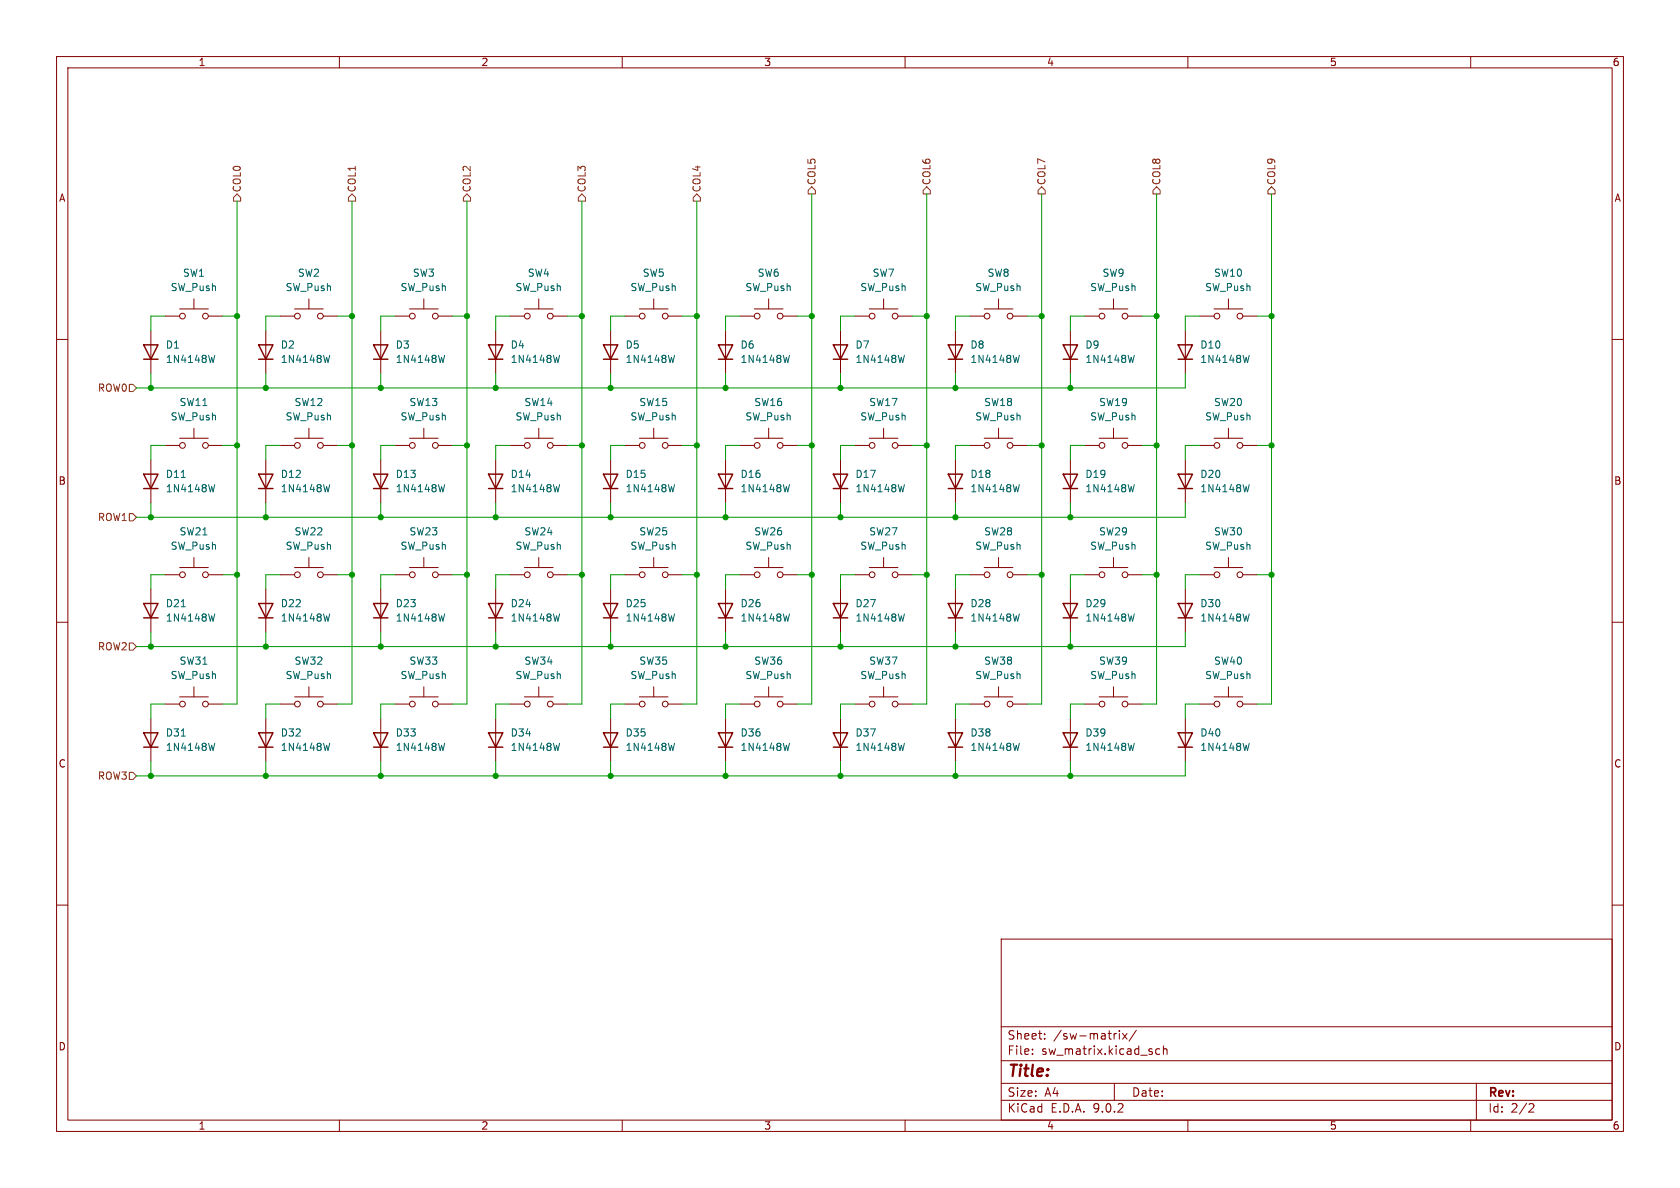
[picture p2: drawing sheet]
<svg xmlns="http://www.w3.org/2000/svg" width="297mm" height="210mm" viewBox="0 0 297 210" stroke-linecap="round" stroke-linejoin="round" font-family="sans-serif">
<g fill="none" stroke="#840000" stroke-width=".18">
<path d="M10 10h277v190h-277zM12 12h273v186h-273zM60 10v2M110 10v2M160 10v2M210 10v2M260 10v2M26.7 58.4v7.6M29.2 55.9h2.5M31.7 54.6h5.1M34.3 52.8v1.8M36.8 55.9h2.6"/>
<path d="M47 58.4v7.6M49.5 55.9h2.6M52.1 54.6h5M54.6 52.8v1.8M57.1 55.9h2.6M67.3 58.4v7.6M69.8 55.9h2.6M72.4 54.6h5.1M74.9 52.8v1.8M77.5 55.9h2.5M87.6 58.4v7.6M90.2 55.9h2.5"/>
<path d="M92.7 54.6h5.1M95.2 52.8v1.8M97.8 55.9h2.5M107.9 58.4v7.6M110.5 55.9h2.5M113 54.6h5.1M115.6 52.8v1.8M118.1 55.9h2.5M128.3 58.4v7.6M130.8 55.9h2.5M133.3 54.6h5.1M135.9 52.8v1.8"/>
<path d="M138.4 55.9h2.6M148.6 58.4v7.6M151.1 55.9h2.6M153.7 54.6h5M156.2 52.8v1.8M158.7 55.9h2.6M168.9 58.4v7.6M171.4 55.9h2.6M174 54.6h5.1M176.5 52.8v1.8M179.1 55.9h2.5M189.2 58.4v7.6"/>
<path d="M191.8 55.9h2.5M194.3 54.6h5.1M196.8 52.8v1.8M199.4 55.9h2.5M209.5 58.4v7.6M212.1 55.9h2.5M214.6 54.6h5.1M217.2 52.8v1.8M219.7 55.9h2.5M10 60h2M29.2 78.7h2.5M31.7 77.5h5.1"/>
<path d="M34.3 75.7v1.8M36.8 78.7h2.6M49.5 78.7h2.6M52.1 77.5h5M54.6 75.7v1.8M57.1 78.7h2.6M69.8 78.7h2.6M72.4 77.5h5.1M74.9 75.7v1.8M77.5 78.7h2.5M90.2 78.7h2.5M92.7 77.5h5.1"/>
<path d="M95.2 75.7v1.8M97.8 78.7h2.5M110.5 78.7h2.5M113 77.5h5.1M115.6 75.7v1.8M118.1 78.7h2.5M130.8 78.7h2.5M133.3 77.5h5.1M135.9 75.7v1.8M138.4 78.7h2.6M151.1 78.7h2.6M153.7 77.5h5"/>
<path d="M156.2 75.7v1.8M158.7 78.7h2.6M171.4 78.7h2.6M174 77.5h5.1M176.5 75.7v1.8M179.1 78.7h2.5M191.8 78.7h2.5M194.3 77.5h5.1M196.8 75.7v1.8M199.4 78.7h2.5M212.1 78.7h2.5M214.6 77.5h5.1"/>
<path d="M217.2 75.7v1.8M219.7 78.7h2.5M285 60h2M26.7 81.3v7.6M34.3 98.6v1.7M47 81.3v7.6M54.6 98.6v1.7M67.3 81.3v7.6M74.9 98.6v1.7M87.6 81.3v7.6M95.2 98.6v1.7M107.9 81.3v7.6"/>
<path d="M115.6 98.6v1.7M128.3 81.3v7.6M135.9 98.6v1.7M148.6 81.3v7.6M156.2 98.6v1.7M168.9 81.3v7.6M176.5 98.6v1.7M189.2 81.3v7.6M196.8 98.6v1.7M209.5 81.3v7.6M217.2 98.6v1.7M10 110h2"/>
<path d="M26.7 104.1v7.7M29.2 101.6h2.5M31.7 100.3h5.1M36.8 101.6h2.6M47 104.1v7.7M49.5 101.6h2.6M52.1 100.3h5M57.1 101.6h2.6M67.3 104.1v7.7M69.8 101.6h2.6M72.4 100.3h5.1M77.5 101.6h2.5"/>
<path d="M87.6 104.1v7.7M90.2 101.6h2.5M92.7 100.3h5.1M97.8 101.6h2.5M107.9 104.1v7.7M110.5 101.6h2.5M113 100.3h5.1M118.1 101.6h2.5M128.3 104.1v7.7M130.8 101.6h2.5M133.3 100.3h5.1M138.4 101.6h2.6"/>
<path d="M148.6 104.1v7.7M151.1 101.6h2.6M153.7 100.3h5M158.7 101.6h2.6M168.9 104.1v7.7M171.4 101.6h2.6M174 100.3h5.1M179.1 101.6h2.5M189.2 104.1v7.7M191.8 101.6h2.5M194.3 100.3h5.1M199.4 101.6h2.5"/>
<path d="M209.5 104.1v7.7M212.1 101.6h2.5M214.6 100.3h5.1M219.7 101.6h2.5M285 110h2M26.7 127v7.6M29.2 124.5h2.5M31.7 123.2h5.1M34.3 121.4v1.8M36.8 124.5h2.6M47 127v7.6M49.5 124.5h2.6"/>
<path d="M52.1 123.2h5M54.6 121.4v1.8M57.1 124.5h2.6M67.3 127v7.6M69.8 124.5h2.6M72.4 123.2h5.1M74.9 121.4v1.8M77.5 124.5h2.5M87.6 127v7.6M90.2 124.5h2.5M92.7 123.2h5.1M95.2 121.4v1.8"/>
<path d="M97.8 124.5h2.5M107.9 127v7.6M110.5 124.5h2.5M113 123.2h5.1M115.6 121.4v1.8M118.1 124.5h2.5M128.3 127v7.6M130.8 124.5h2.5M133.3 123.2h5.1M135.9 121.4v1.8M138.4 124.5h2.6M148.6 127v7.6"/>
<path d="M151.1 124.5h2.6M153.7 123.2h5M156.2 121.4v1.8M158.7 124.5h2.6M168.9 127v7.6M171.4 124.5h2.6M174 123.2h5.1M176.5 121.4v1.8M179.1 124.5h2.5M189.2 127v7.6M191.8 124.5h2.5M194.3 123.2h5.1"/>
<path d="M196.8 121.4v1.8M199.4 124.5h2.5M209.5 127v7.6M212.1 124.5h2.5M214.6 123.2h5.1M217.2 121.4v1.8M219.7 124.5h2.5M10 160h2M177 166h108v32h-108zM285 160h2M60 198v2M110 198v2"/>
<path d="M160 198v2M177 194.5h108M177 191.5h108M177 187.5h108M177 181.5h108M182.5 186.3v.1M182.5 185.5v.1M184.7 183.6v.1M184.7 182.8v.1M197 191.5v3M197.4 182.7l-.4 .1M197.9 182.2v.1"/>
<path d="M197.9 182.7v1M198.5 182.7l.7 1M199.2 182.7l-.7 1M200.9 182.1l-1.3 2M205 185.5l-.4-.1-.3 .3v.4l.2 .2h.5M205.7 185.5l.2-.1 .3 .1 .1 .9M205.7 184.9v1.5M210 198v2M260 198v2M261 191.5v6.5M270.5 195.1l.5 .1 .2 .3-1 1.1h1"/>
<circle cx="32.3" cy="55.9" r=".51"/>
<circle cx="36.3" cy="55.9" r=".51"/>
<circle cx="52.6" cy="55.9" r=".51"/>
<circle cx="56.6" cy="55.9" r=".51"/>
<circle cx="72.9" cy="55.9" r=".51"/>
<circle cx="77" cy="55.9" r=".51"/>
<circle cx="93.2" cy="55.9" r=".51"/>
<circle cx="97.3" cy="55.9" r=".51"/>
<circle cx="113.5" cy="55.9" r=".51"/>
<circle cx="117.6" cy="55.9" r=".51"/>
<circle cx="133.9" cy="55.9" r=".51"/>
<circle cx="137.9" cy="55.9" r=".51"/>
<circle cx="154.2" cy="55.9" r=".51"/>
<circle cx="158.2" cy="55.9" r=".51"/>
<circle cx="174.5" cy="55.9" r=".51"/>
<circle cx="178.6" cy="55.9" r=".51"/>
<circle cx="194.8" cy="55.9" r=".51"/>
<circle cx="198.9" cy="55.9" r=".51"/>
<circle cx="215.1" cy="55.9" r=".51"/>
<circle cx="219.2" cy="55.9" r=".51"/>
<circle cx="32.3" cy="78.7" r=".51"/>
<circle cx="36.3" cy="78.7" r=".51"/>
<circle cx="52.6" cy="78.7" r=".51"/>
<circle cx="56.6" cy="78.7" r=".51"/>
<circle cx="72.9" cy="78.7" r=".51"/>
<circle cx="77" cy="78.7" r=".51"/>
<circle cx="93.2" cy="78.7" r=".51"/>
<circle cx="97.3" cy="78.7" r=".51"/>
<circle cx="113.5" cy="78.7" r=".51"/>
<circle cx="117.6" cy="78.7" r=".51"/>
<circle cx="133.9" cy="78.7" r=".51"/>
<circle cx="137.9" cy="78.7" r=".51"/>
<circle cx="154.2" cy="78.7" r=".51"/>
<circle cx="158.2" cy="78.7" r=".51"/>
<circle cx="174.5" cy="78.7" r=".51"/>
<circle cx="178.6" cy="78.7" r=".51"/>
<circle cx="194.8" cy="78.7" r=".51"/>
<circle cx="198.9" cy="78.7" r=".51"/>
<circle cx="215.1" cy="78.7" r=".51"/>
<circle cx="219.2" cy="78.7" r=".51"/>
<circle cx="32.3" cy="101.6" r=".51"/>
<circle cx="36.3" cy="101.6" r=".51"/>
<circle cx="52.6" cy="101.6" r=".51"/>
<circle cx="56.6" cy="101.6" r=".51"/>
<circle cx="72.9" cy="101.6" r=".51"/>
<circle cx="77" cy="101.6" r=".51"/>
<circle cx="93.2" cy="101.6" r=".51"/>
<circle cx="97.3" cy="101.6" r=".51"/>
<circle cx="113.5" cy="101.6" r=".51"/>
<circle cx="117.6" cy="101.6" r=".51"/>
<circle cx="133.9" cy="101.6" r=".51"/>
<circle cx="137.9" cy="101.6" r=".51"/>
<circle cx="154.2" cy="101.6" r=".51"/>
<circle cx="158.2" cy="101.6" r=".51"/>
<circle cx="174.5" cy="101.6" r=".51"/>
<circle cx="178.6" cy="101.6" r=".51"/>
<circle cx="194.8" cy="101.6" r=".51"/>
<circle cx="198.9" cy="101.6" r=".51"/>
<circle cx="215.1" cy="101.6" r=".51"/>
<circle cx="219.2" cy="101.6" r=".51"/>
<circle cx="32.3" cy="124.5" r=".51"/>
<circle cx="36.3" cy="124.5" r=".51"/>
<circle cx="52.6" cy="124.5" r=".51"/>
<circle cx="56.6" cy="124.5" r=".51"/>
<circle cx="72.9" cy="124.5" r=".51"/>
<circle cx="77" cy="124.5" r=".51"/>
<circle cx="93.2" cy="124.5" r=".51"/>
<circle cx="97.3" cy="124.5" r=".51"/>
<circle cx="113.5" cy="124.5" r=".51"/>
<circle cx="117.6" cy="124.5" r=".51"/>
<circle cx="133.9" cy="124.5" r=".51"/>
<circle cx="137.9" cy="124.5" r=".51"/>
<circle cx="154.2" cy="124.5" r=".51"/>
<circle cx="158.2" cy="124.5" r=".51"/>
<circle cx="174.5" cy="124.5" r=".51"/>
<circle cx="178.6" cy="124.5" r=".51"/>
<circle cx="194.8" cy="124.5" r=".51"/>
<circle cx="198.9" cy="124.5" r=".51"/>
<circle cx="215.1" cy="124.5" r=".51"/>
<circle cx="219.2" cy="124.5" r=".51"/>
</g>
<g fill="none" stroke="#840000" stroke-width=".25">
<path d="M25.4 61h2.5l-1.2 2.5zM25.4 63.5h2.5M45.7 61h2.6l-1.3 2.5zM45.7 63.5h2.6M66 61h2.6l-1.3 2.5zM66 63.5h2.6M86.4 61h2.5l-1.3 2.5zM86.4 63.5h2.5M106.7 61h2.5l-1.3 2.5zM106.7 63.5h2.5M127 61h2.5l-1.2 2.5zM127 63.5h2.5"/>
<path d="M147.3 61h2.6l-1.3 2.5zM147.3 63.5h2.6M167.6 61h2.6l-1.3 2.5zM167.6 63.5h2.6M188 61h2.5l-1.3 2.5zM188 63.5h2.5M208.3 61h2.5l-1.3 2.5zM208.3 63.5h2.5M25.4 83.8h2.5l-1.2 2.6zM25.4 86.4h2.5M45.7 83.8h2.6l-1.3 2.6zM45.7 86.4h2.6"/>
<path d="M66 83.8h2.6l-1.3 2.6zM66 86.4h2.6M86.4 83.8h2.5l-1.3 2.6zM86.4 86.4h2.5M106.7 83.8h2.5l-1.3 2.6zM106.7 86.4h2.5M127 83.8h2.5l-1.2 2.6zM127 86.4h2.5M147.3 83.8h2.6l-1.3 2.6zM147.3 86.4h2.6M167.6 83.8h2.6l-1.3 2.6zM167.6 86.4h2.6"/>
<path d="M188 83.8h2.5l-1.3 2.6zM188 86.4h2.5M208.3 83.8h2.5l-1.3 2.6zM208.3 86.4h2.5M25.4 106.7h2.5l-1.2 2.5zM25.4 109.2h2.5M45.7 106.7h2.6l-1.3 2.5zM45.7 109.2h2.6M66 106.7h2.6l-1.3 2.5zM66 109.2h2.6M86.4 106.7h2.5l-1.3 2.5zM86.4 109.2h2.5"/>
<path d="M106.7 106.7h2.5l-1.3 2.5zM106.7 109.2h2.5M127 106.7h2.5l-1.2 2.5zM127 109.2h2.5M147.3 106.7h2.6l-1.3 2.5zM147.3 109.2h2.6M167.6 106.7h2.6l-1.3 2.5zM167.6 109.2h2.6M188 106.7h2.5l-1.3 2.5zM188 109.2h2.5M208.3 106.7h2.5l-1.3 2.5zM208.3 109.2h2.5"/>
<path d="M25.4 129.5h2.5l-1.2 2.6zM25.4 132.1h2.5M45.7 129.5h2.6l-1.3 2.6zM45.7 132.1h2.6M66 129.5h2.6l-1.3 2.6zM66 132.1h2.6M86.4 129.5h2.5l-1.3 2.6zM86.4 132.1h2.5M106.7 129.5h2.5l-1.3 2.6zM106.7 132.1h2.5M127 129.5h2.5l-1.2 2.6zM127 132.1h2.5"/>
<path d="M147.3 129.5h2.6l-1.3 2.6zM147.3 132.1h2.6M167.6 129.5h2.6l-1.3 2.6zM167.6 132.1h2.6M188 129.5h2.5l-1.3 2.6zM188 132.1h2.5M208.3 129.5h2.5l-1.3 2.6zM208.3 132.1h2.5"/>
</g>
<g fill="none" stroke="#006464" stroke-width=".18">
<path d="M38 62.8l-.3 1.3M58.3 62.8l-.3 1.3M78.6 62.8l-.3 1.3M98.9 62.8l-.3 1.3M119.2 62.8l-.3 1.3M139.6 62.8l-.3 1.3M159.9 62.8l-.3 1.3M180.2 62.8l-.3 1.3M200.5 62.8l-.3 1.3M220.8 62.8l-.3 1.3M32 84.4h.8M38 85.7l-.3 1.2"/>
<path d="M58.3 85.7l-.3 1.2M78.6 85.7l-.3 1.2M98.9 85.7l-.3 1.2M119.2 85.7l-.3 1.2M139.6 85.7l-.3 1.2M159.9 85.7l-.3 1.2M180.2 85.7l-.3 1.2M200.5 85.7l-.3 1.2M220.8 85.7l-.3 1.2M32 107.3h.8M38 108.5l-.3 1.3M58.3 108.5l-.3 1.3"/>
<path d="M78.6 108.5l-.3 1.3M98.9 108.5l-.3 1.3M119.2 108.5l-.3 1.3M139.6 108.5l-.3 1.3M159.9 108.5l-.3 1.3M180.2 108.5l-.3 1.3M200.5 108.5l-.3 1.3M220.8 108.5l-.3 1.3M32 130.1h.8M38 131.4l-.3 1.3M58.3 131.4l-.3 1.3M78.6 131.4l-.3 1.3"/>
<path d="M98.9 131.4l-.3 1.3M119.2 131.4l-.3 1.3M139.6 131.4l-.3 1.3M159.9 131.4l-.3 1.3M180.2 131.4l-.3 1.3M200.5 131.4l-.3 1.3M220.8 131.4l-.3 1.3"/>
</g>
<g fill="none" stroke="#725600" stroke-width=".18">
<path d="M41.3 34.9l.6-.6 .6 .6v.7h-1.2zM61.6 34.9l.6-.6 .7 .6v.7h-1.3zM82.5 34.3l.7 .6v.7h-1.3v-.7zM102.9 34.3l.6 .6v.7h-1.3v-.7zM123.2 34.3l.6 .6v.7h-1.2v-.7zM142.9 33.7l.6-.7 .6 .7v.6h-1.2zM163.2 33.7l.6-.7 .7 .7v.6h-1.3zM183.5 33.7l.6-.7 .7 .7v.6h-1.3zM203.8 33.7l.7-.7 .6 .7v.6h-1.3zM224.2 33.7l.6-.7 .6 .7v.6h-1.2zM22.9 67.9h.6l.6 .7-.6 .6h-.6zM22.9 90.8h.6l.6 .6-.6 .7h-.6z"/>
<path d="M22.9 113.7h.6l.6 .6-.6 .6h-.6zM22.9 136.5h.6l.6 .7-.6 .6h-.6z"/>
</g>
<g fill="none" stroke="#009600" stroke-width=".18">
<path d="M41.9 35.6v88.9h-2.5M62.2 35.6v88.9h-2.5M82.5 35.6v88.9h-2.5M102.9 35.6v88.9h-2.6M123.2 35.6v88.9h-2.6M143.5 34.3v90.2h-2.5M163.8 34.3v90.2h-2.5M184.1 34.3v90.2h-2.5M204.5 34.3v90.2h-2.6M224.8 34.3v90.2h-2.6M29.2 55.9h-2.5v2.5M39.4 55.9h2.5"/>
<path d="M49.5 55.9h-2.5v2.5M59.7 55.9h2.5M69.8 55.9h-2.5v2.5M80 55.9h2.5M90.2 55.9h-2.6v2.5M100.3 55.9h2.6M110.5 55.9h-2.6v2.5M120.6 55.9h2.6M130.8 55.9h-2.5v2.5M141 55.9h2.5M151.1 55.9h-2.5v2.5M161.3 55.9h2.5"/>
<path d="M171.4 55.9h-2.5v2.5M181.6 55.9h2.5M191.8 55.9h-2.6v2.5M201.9 55.9h2.6M212.1 55.9h-2.6v2.5M222.2 55.9h2.6M26.7 66v2.6M29.2 78.7h-2.5v2.6M39.4 78.7h2.5M47 66v2.6M49.5 78.7h-2.5v2.6M59.7 78.7h2.5"/>
<path d="M67.3 66v2.6M69.8 78.7h-2.5v2.6M80 78.7h2.5M87.6 66v2.6M90.2 78.7h-2.6v2.6M100.3 78.7h2.6M107.9 66v2.6M110.5 78.7h-2.6v2.6M120.6 78.7h2.6M128.3 66v2.6M130.8 78.7h-2.5v2.6M141 78.7h2.5"/>
<path d="M148.6 66v2.6M151.1 78.7h-2.5v2.6M161.3 78.7h2.5M168.9 66v2.6M171.4 78.7h-2.5v2.6M181.6 78.7h2.5M189.2 66v2.6M191.8 78.7h-2.6v2.6M201.9 78.7h2.6M209.5 66v2.6h-185.4M212.1 78.7h-2.6v2.6M222.2 78.7h2.6"/>
<path d="M26.7 88.9v2.5M47 88.9v2.5M67.3 88.9v2.5M87.6 88.9v2.5M107.9 88.9v2.5M128.3 88.9v2.5M148.6 88.9v2.5M168.9 88.9v2.5M189.2 88.9v2.5M209.5 88.9v2.5h-185.4M26.7 111.8v2.5M29.2 101.6h-2.5v2.5"/>
<path d="M39.4 101.6h2.5M47 111.8v2.5M49.5 101.6h-2.5v2.5M59.7 101.6h2.5M67.3 111.8v2.5M69.8 101.6h-2.5v2.5M80 101.6h2.5M87.6 111.8v2.5M90.2 101.6h-2.6v2.5M100.3 101.6h2.6M107.9 111.8v2.5M110.5 101.6h-2.6v2.5"/>
<path d="M120.6 101.6h2.6M128.3 111.8v2.5M130.8 101.6h-2.5v2.5M141 101.6h2.5M148.6 111.8v2.5M151.1 101.6h-2.5v2.5M161.3 101.6h2.5M168.9 111.8v2.5M171.4 101.6h-2.5v2.5M181.6 101.6h2.5M189.2 111.8v2.5M191.8 101.6h-2.6v2.5"/>
<path d="M201.9 101.6h2.6M209.5 111.8v2.5h-185.4M212.1 101.6h-2.6v2.5M222.2 101.6h2.6M26.7 134.6v2.6M29.2 124.5h-2.5v2.5M47 134.6v2.6M49.5 124.5h-2.5v2.5M67.3 134.6v2.6M69.8 124.5h-2.5v2.5M87.6 134.6v2.6M90.2 124.5h-2.6v2.5"/>
<path d="M107.9 134.6v2.6M110.5 124.5h-2.6v2.5M128.3 134.6v2.6M130.8 124.5h-2.5v2.5M148.6 134.6v2.6M151.1 124.5h-2.5v2.5M168.9 134.6v2.6M171.4 124.5h-2.5v2.5M189.2 134.6v2.6M191.8 124.5h-2.6v2.5M209.5 134.6v2.6h-185.4M212.1 124.5h-2.6v2.5"/>
</g>
<g fill="#009600" stroke="#009600" stroke-width=".18">
<circle cx="128.3" cy="68.6" r=".46"/>
<circle cx="128.3" cy="91.4" r=".46"/>
<circle cx="123.2" cy="78.7" r=".46"/>
<circle cx="107.9" cy="68.6" r=".46"/>
<circle cx="82.5" cy="78.7" r=".46"/>
<circle cx="87.6" cy="91.4" r=".46"/>
<circle cx="102.9" cy="78.7" r=".46"/>
<circle cx="107.9" cy="91.4" r=".46"/>
<circle cx="67.3" cy="137.2" r=".46"/>
<circle cx="82.5" cy="101.6" r=".46"/>
<circle cx="87.6" cy="137.2" r=".46"/>
<circle cx="107.9" cy="137.2" r=".46"/>
<circle cx="107.9" cy="114.3" r=".46"/>
<circle cx="102.9" cy="101.6" r=".46"/>
<circle cx="67.3" cy="114.3" r=".46"/>
<circle cx="87.6" cy="114.3" r=".46"/>
<circle cx="47" cy="68.6" r=".46"/>
<circle cx="41.9" cy="78.7" r=".46"/>
<circle cx="47" cy="91.4" r=".46"/>
<circle cx="62.2" cy="101.6" r=".46"/>
<circle cx="26.7" cy="68.6" r=".46"/>
<circle cx="41.9" cy="55.9" r=".46"/>
<circle cx="62.2" cy="78.7" r=".46"/>
<circle cx="41.9" cy="101.6" r=".46"/>
<circle cx="47" cy="114.3" r=".46"/>
<circle cx="26.7" cy="91.4" r=".46"/>
<circle cx="26.7" cy="114.3" r=".46"/>
<circle cx="67.3" cy="91.4" r=".46"/>
<circle cx="47" cy="137.2" r=".46"/>
<circle cx="26.7" cy="137.2" r=".46"/>
<circle cx="87.6" cy="68.6" r=".46"/>
<circle cx="67.3" cy="68.6" r=".46"/>
<circle cx="102.9" cy="55.9" r=".46"/>
<circle cx="62.2" cy="55.9" r=".46"/>
<circle cx="82.5" cy="55.9" r=".46"/>
<circle cx="148.6" cy="68.6" r=".46"/>
<circle cx="143.5" cy="55.9" r=".46"/>
<circle cx="163.8" cy="55.9" r=".46"/>
<circle cx="163.8" cy="78.7" r=".46"/>
<circle cx="123.2" cy="55.9" r=".46"/>
<circle cx="184.1" cy="55.9" r=".46"/>
<circle cx="189.2" cy="91.4" r=".46"/>
<circle cx="163.8" cy="101.6" r=".46"/>
<circle cx="184.1" cy="78.7" r=".46"/>
<circle cx="184.1" cy="101.6" r=".46"/>
<circle cx="168.9" cy="91.4" r=".46"/>
<circle cx="168.9" cy="68.6" r=".46"/>
<circle cx="204.5" cy="78.7" r=".46"/>
<circle cx="189.2" cy="68.6" r=".46"/>
<circle cx="224.8" cy="78.7" r=".46"/>
<circle cx="204.5" cy="55.9" r=".46"/>
<circle cx="224.8" cy="55.9" r=".46"/>
<circle cx="148.6" cy="137.2" r=".46"/>
<circle cx="128.3" cy="137.2" r=".46"/>
<circle cx="123.2" cy="101.6" r=".46"/>
<circle cx="148.6" cy="114.3" r=".46"/>
<circle cx="128.3" cy="114.3" r=".46"/>
<circle cx="224.8" cy="101.6" r=".46"/>
<circle cx="204.5" cy="101.6" r=".46"/>
<circle cx="143.5" cy="78.7" r=".46"/>
<circle cx="148.6" cy="91.4" r=".46"/>
<circle cx="168.9" cy="114.3" r=".46"/>
<circle cx="168.9" cy="137.2" r=".46"/>
<circle cx="143.5" cy="101.6" r=".46"/>
<circle cx="189.2" cy="114.3" r=".46"/>
<circle cx="189.2" cy="137.2" r=".46"/>
</g>
<text font-size="2.8" fill="#840000" x="178" y="190.9">Title:</text>
<g font-size="2.1" fill="#840000">
<text x="178" y="184">Sheet:</text>
<text x="186.2" y="184">/sw-matrix/</text>
<text x="178" y="186.7">File:</text>
<text x="184.1" y="186.7">sw_matrix.kicad_sch</text>
<text x="178" y="196.9">KiCad</text>
<text x="178" y="194.1">Size:</text>
<text x="184.7" y="194.1">A4</text>
<text x="185.7" y="196.9">E.D.A.</text>
<text x="193.3" y="196.9">9.0.2</text>
<text x="200" y="194.1">Date:</text>
<text x="263" y="194.3">Rev:</text>
<text x="263" y="196.9">Id:</text>
<text x="267.1" y="196.9">2/2</text>
</g>
<g font-size="1.8" fill="#840000">
<text x="35" y="11.9">1</text>
<text x="85" y="11.9">2</text>
<text x="135" y="11.9">3</text>
<text x="185" y="11.9">4</text>
<text x="235" y="11.9">5</text>
<text x="285" y="11.9">6</text>
<text x="10.3" y="35.9">A</text>
<text x="285.3" y="35.9">A</text>
<text x="10.3" y="85.9">B</text>
<text x="285.3" y="85.9">B</text>
<text x="10.3" y="135.9">C</text>
<text x="285.3" y="135.9">C</text>
<text x="10.3" y="185.9">D</text>
<text x="285.3" y="185.9">D</text>
<text x="35" y="199.9">1</text>
<text x="85" y="199.9">2</text>
<text x="135" y="199.9">3</text>
<text x="185" y="199.9">4</text>
<text x="235" y="199.9">5</text>
<text x="285" y="199.9">6</text>
</g>
<g font-size="1.8" fill="#725600">
<text x="42.8" y="34.1" transform="rotate(-90 42.8 34.1)">COL0</text>
<text x="63.1" y="34.1" transform="rotate(-90 63.1 34.1)">COL1</text>
<text x="83.4" y="34.1" transform="rotate(-90 83.4 34.1)">COL2</text>
<text x="103.7" y="34.1" transform="rotate(-90 103.7 34.1)">COL3</text>
<text x="124.1" y="34.1" transform="rotate(-90 124.1 34.1)">COL4</text>
<text x="144.4" y="32.8" transform="rotate(-90 144.4 32.8)">COL5</text>
<text x="164.7" y="32.8" transform="rotate(-90 164.7 32.8)">COL6</text>
<text x="185" y="32.8" transform="rotate(-90 185 32.8)">COL7</text>
<text x="205.3" y="32.8" transform="rotate(-90 205.3 32.8)">COL8</text>
<text x="225.7" y="32.8" transform="rotate(-90 225.7 32.8)">COL9</text>
<text x="17.2" y="69.4">ROW0</text>
<text x="17.2" y="92.3">ROW1</text>
<text x="17.2" y="115.2">ROW2</text>
<text x="17.2" y="138">ROW3</text>
</g>
<g font-size="1.8" fill="#006464">
<text x="30.1" y="51.7">SW_Push</text>
<text x="32.3" y="49.1">SW1</text>
<text x="50.4" y="51.7">SW_Push</text>
<text x="52.6" y="49.1">SW2</text>
<text x="70.7" y="51.7">SW_Push</text>
<text x="72.9" y="49.1">SW3</text>
<text x="91" y="51.7">SW_Push</text>
<text x="93.2" y="49.1">SW4</text>
<text x="111.4" y="51.7">SW_Push</text>
<text x="113.5" y="49.1">SW5</text>
<text x="131.7" y="51.7">SW_Push</text>
<text x="133.9" y="49.1">SW6</text>
<text x="152" y="51.7">SW_Push</text>
<text x="154.2" y="49.1">SW7</text>
<text x="172.3" y="51.7">SW_Push</text>
<text x="174.5" y="49.1">SW8</text>
<text x="192.6" y="51.7">SW_Push</text>
<text x="194.8" y="49.1">SW9</text>
<text x="213" y="51.7">SW_Push</text>
<text x="214.5" y="49.1">SW10</text>
<text x="29.2" y="61.8">D1</text>
<text x="29.2" y="64.4">1N4148W</text>
<text x="49.5" y="61.8">D2</text>
<text x="49.5" y="64.4">1N4148W</text>
<text x="69.9" y="61.8">D3</text>
<text x="69.9" y="64.4">1N4148W</text>
<text x="90.2" y="61.8">D4</text>
<text x="90.2" y="64.4">1N4148W</text>
<text x="110.5" y="61.8">D5</text>
<text x="110.5" y="64.4">1N4148W</text>
<text x="130.8" y="61.8">D6</text>
<text x="130.8" y="64.4">1N4148W</text>
<text x="151.1" y="61.8">D7</text>
<text x="151.1" y="64.4">1N4148W</text>
<text x="171.5" y="61.8">D8</text>
<text x="171.5" y="64.4">1N4148W</text>
<text x="191.8" y="61.8">D9</text>
<text x="191.8" y="64.4">1N4148W</text>
<text x="212.1" y="61.8">D10</text>
<text x="212.1" y="64.4">1N4148W</text>
<text x="31.6" y="72">SW11</text>
<text x="52" y="72">SW12</text>
<text x="72.3" y="72">SW13</text>
<text x="92.6" y="72">SW14</text>
<text x="112.9" y="72">SW15</text>
<text x="133.2" y="72">SW16</text>
<text x="153.6" y="72">SW17</text>
<text x="173.9" y="72">SW18</text>
<text x="194.2" y="72">SW19</text>
<text x="214.5" y="72">SW20</text>
<text x="30.1" y="74.5">SW_Push</text>
<text x="50.4" y="74.5">SW_Push</text>
<text x="70.7" y="74.5">SW_Push</text>
<text x="91" y="74.5">SW_Push</text>
<text x="111.4" y="74.5">SW_Push</text>
<text x="131.7" y="74.5">SW_Push</text>
<text x="152" y="74.5">SW_Push</text>
<text x="172.3" y="74.5">SW_Push</text>
<text x="192.6" y="74.5">SW_Push</text>
<text x="213" y="74.5">SW_Push</text>
<text x="29.2" y="84.7">D11</text>
<text x="29.2" y="87.2">1N4148W</text>
<text x="49.5" y="84.7">D12</text>
<text x="49.5" y="87.2">1N4148W</text>
<text x="69.9" y="84.7">D13</text>
<text x="69.9" y="87.2">1N4148W</text>
<text x="90.2" y="84.7">D14</text>
<text x="90.2" y="87.2">1N4148W</text>
<text x="110.5" y="84.7">D15</text>
<text x="110.5" y="87.2">1N4148W</text>
<text x="130.8" y="84.7">D16</text>
<text x="130.8" y="87.2">1N4148W</text>
<text x="151.1" y="84.7">D17</text>
<text x="151.1" y="87.2">1N4148W</text>
<text x="171.5" y="84.7">D18</text>
<text x="171.5" y="87.2">1N4148W</text>
<text x="191.8" y="84.7">D19</text>
<text x="191.8" y="87.2">1N4148W</text>
<text x="212.1" y="84.7">D20</text>
<text x="212.1" y="87.2">1N4148W</text>
<text x="31.6" y="94.8">SW21</text>
<text x="52" y="94.8">SW22</text>
<text x="72.3" y="94.8">SW23</text>
<text x="92.6" y="94.8">SW24</text>
<text x="112.9" y="94.8">SW25</text>
<text x="133.2" y="94.8">SW26</text>
<text x="153.6" y="94.8">SW27</text>
<text x="173.9" y="94.8">SW28</text>
<text x="194.2" y="94.8">SW29</text>
<text x="214.5" y="94.8">SW30</text>
<text x="30.1" y="97.4">SW_Push</text>
<text x="50.4" y="97.4">SW_Push</text>
<text x="70.7" y="97.4">SW_Push</text>
<text x="91" y="97.4">SW_Push</text>
<text x="111.4" y="97.4">SW_Push</text>
<text x="131.7" y="97.4">SW_Push</text>
<text x="152" y="97.4">SW_Push</text>
<text x="172.3" y="97.4">SW_Push</text>
<text x="192.6" y="97.4">SW_Push</text>
<text x="213" y="97.4">SW_Push</text>
<text x="29.2" y="107.5">D21</text>
<text x="49.5" y="107.5">D22</text>
<text x="69.9" y="107.5">D23</text>
<text x="90.2" y="107.5">D24</text>
<text x="110.5" y="107.5">D25</text>
<text x="130.8" y="107.5">D26</text>
<text x="151.1" y="107.5">D27</text>
<text x="171.5" y="107.5">D28</text>
<text x="191.8" y="107.5">D29</text>
<text x="212.1" y="107.5">D30</text>
<text x="29.2" y="110.1">1N4148W</text>
<text x="49.5" y="110.1">1N4148W</text>
<text x="69.9" y="110.1">1N4148W</text>
<text x="90.2" y="110.1">1N4148W</text>
<text x="110.5" y="110.1">1N4148W</text>
<text x="130.8" y="110.1">1N4148W</text>
<text x="151.1" y="110.1">1N4148W</text>
<text x="171.5" y="110.1">1N4148W</text>
<text x="191.8" y="110.1">1N4148W</text>
<text x="212.1" y="110.1">1N4148W</text>
<text x="31.6" y="117.7">SW31</text>
<text x="52" y="117.7">SW32</text>
<text x="72.3" y="117.7">SW33</text>
<text x="92.6" y="117.7">SW34</text>
<text x="112.9" y="117.7">SW35</text>
<text x="133.2" y="117.7">SW36</text>
<text x="153.6" y="117.7">SW37</text>
<text x="173.9" y="117.7">SW38</text>
<text x="194.2" y="117.7">SW39</text>
<text x="214.5" y="117.7">SW40</text>
<text x="30.1" y="120.2">SW_Push</text>
<text x="50.4" y="120.2">SW_Push</text>
<text x="70.7" y="120.2">SW_Push</text>
<text x="91" y="120.2">SW_Push</text>
<text x="111.4" y="120.2">SW_Push</text>
<text x="131.7" y="120.2">SW_Push</text>
<text x="152" y="120.2">SW_Push</text>
<text x="172.3" y="120.2">SW_Push</text>
<text x="192.6" y="120.2">SW_Push</text>
<text x="213" y="120.2">SW_Push</text>
<text x="29.2" y="130.4">D31</text>
<text x="49.5" y="130.4">D32</text>
<text x="69.9" y="130.4">D33</text>
<text x="90.2" y="130.4">D34</text>
<text x="110.5" y="130.4">D35</text>
<text x="130.8" y="130.4">D36</text>
<text x="151.1" y="130.4">D37</text>
<text x="171.5" y="130.4">D38</text>
<text x="191.8" y="130.4">D39</text>
<text x="212.1" y="130.4">D40</text>
<text x="29.2" y="132.9">1N4148W</text>
<text x="49.5" y="132.9">1N4148W</text>
<text x="69.9" y="132.9">1N4148W</text>
<text x="90.2" y="132.9">1N4148W</text>
<text x="110.5" y="132.9">1N4148W</text>
<text x="130.8" y="132.9">1N4148W</text>
<text x="151.1" y="132.9">1N4148W</text>
<text x="171.5" y="132.9">1N4148W</text>
<text x="191.8" y="132.9">1N4148W</text>
<text x="212.1" y="132.9">1N4148W</text>
</g>
</svg>
